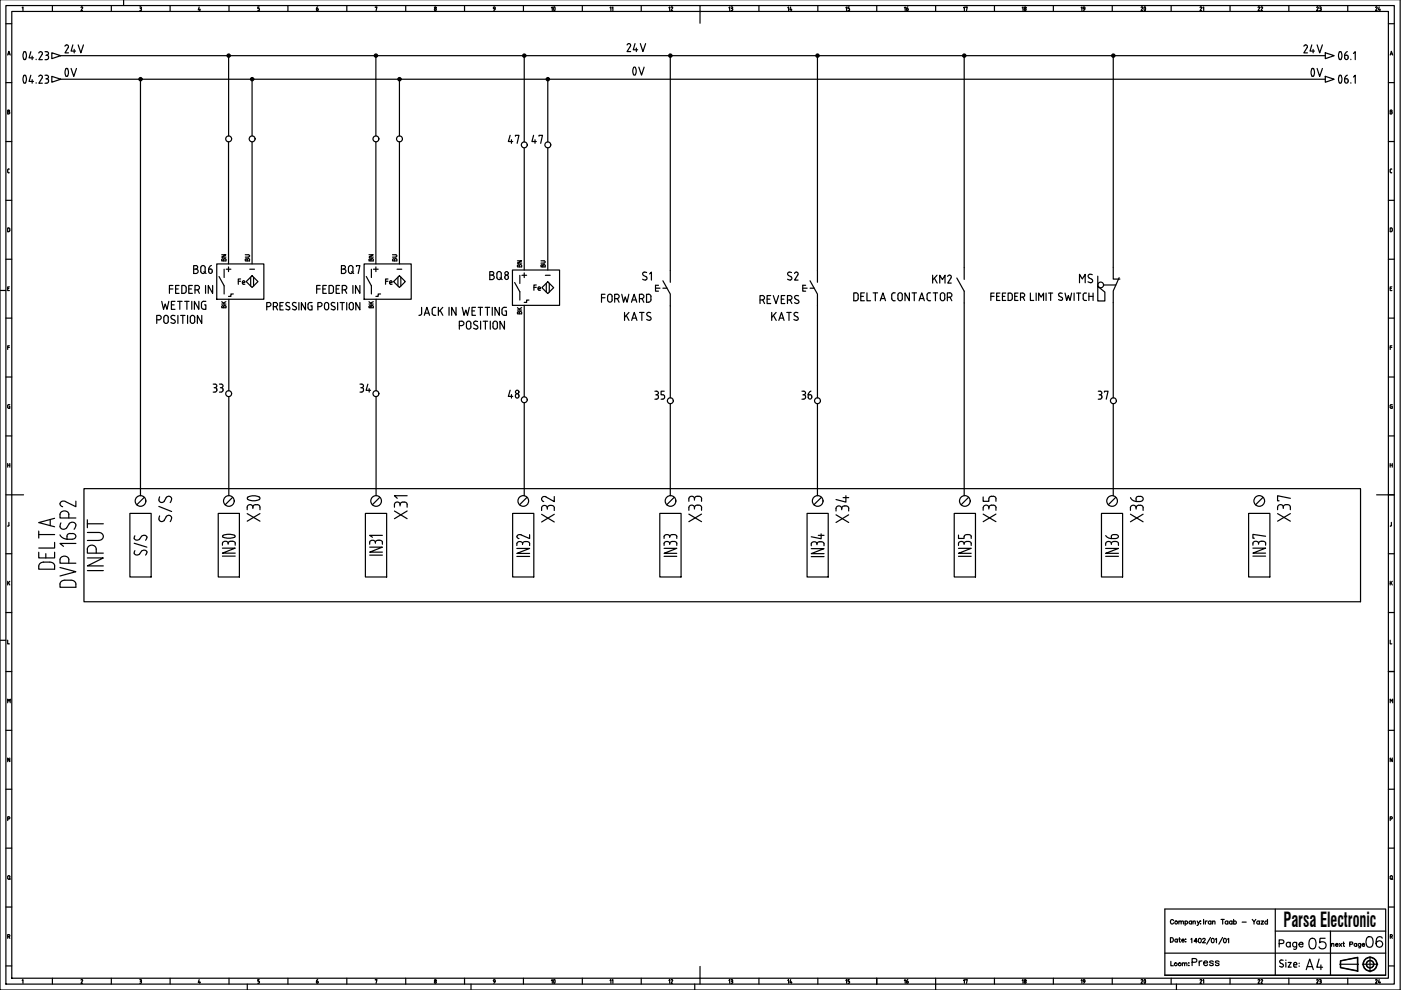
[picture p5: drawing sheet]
<svg xmlns="http://www.w3.org/2000/svg" width="297mm" height="210mm" viewBox="0 0 297 210" stroke-linecap="round" stroke-linejoin="round" font-family="sans-serif">
<!-- layer: 035 -->
<g fill="none" stroke="#000" stroke-width=".25">
<path d="M26.2 -.1v1.3M296.9 -.1v210h-296.9v-210M1.2 5h1.3M1.2 17.5h1.3M1.6 11.7l.3-.8 .3 .8M1.7 11.4h.4M2.5 2.4h291.9v205h-291.9zM4.7 1.6l.2-.1v.8M11.1 1.2v1.2M17.2 1.6l.1-.1h.2l-.3 .8h.3M23.6 1.2v1.2M29.6 1.5h.2"/>
<path d="M29.7 1.8h.1M29.8 1.5l.2 .1-.2 .2M29.8 1.8l.2 .3-.4 .2M36.1 1.2v1.2M42.2 1.5l-.2 .6h.5M42.4 1.9v.4M48.6 1.2v1.2M54.9 1.5h-.2v.3l.3 .2M55 2v.1M55 2.1l-.3 .2M61 1.2v1.2M73.5 1.2v1.2"/>
<path d="M79.6 1.6l.3-.1-.2 .8M86 1.2v1.2M92.5 2v.1M92.5 2l-.2-.2-.2 .3 .2 .2 .2-.2M98.5 1.2v1.2M111 1.2v1.2M123.5 1.2v1.2M136 1.2v1.2M148.4 1.2v1.2M160.9 1.2v1.2M173.4 1.2v1.2M185.9 1.2v1.2"/>
<path d="M198.4 1.2v1.2M210.8 1.2v1.2M223.3 1.2v1.2M235.8 1.2v1.2M248.3 1.2v1.2M260.8 1.2v1.2M273.3 1.2v1.2M285.7 1.2v1.2M294.4 5h1.2M294.4 17.5h1.2M294.7 11.7l.3-.8 .3 .8M294.8 11.4h.4"/>
<path d="M1.2 30h1.3M1.6 36.4l.2 .2M1.6 23.7h.2M1.8 36.6h.2M1.8 35.8h.2M1.8 35.8l-.2 .2v.4M1.9 23.3l.1 .2-.1 .2 .2 .2-.1 .2h-.4v-.7h.2M294.4 30h1.2M294.7 36.4l.2 .2M294.7 23.7h.3M294.9 36.6h.2M294.9 35.8h.2"/>
<path d="M294.9 35.8l-.2 .2v.4M295 23.3l.1 .2-.1 .2 .2 .2-.1 .2h-.4v-.7h.3M1.2 42.5h1.3M1.2 55h1.3M1.8 48.3h-.2v.8h.2M1.8 48.3l.3 .3-.1 .4-.2 .1M294.4 42.5h1.2M294.4 55h1.2M294.9 48.3h-.2v.8h.2M294.9 48.3l.3 .3-.1 .4-.2 .1M0 61.6h1.2M1.2 67.5h1.3"/>
<path d="M1.2 79.9h1.3M1.6 61.2h.3M1.6 73.7h.4M2 60.8h-.4v.8h.4M2 73.3h-.4v.8M294.4 67.5h1.2M294.4 79.9h1.2M294.7 61.2h.3M294.7 73.7h.4M295.1 60.8h-.4v.8h.4M295.1 73.3h-.4v.8M1.2 92.4h1.3"/>
<path d="M1.6 98.6h.5M1.6 98.3v.8M1.8 85.8h.3M1.9 85.8l-.3 .2v.3l.3 .3M1.9 86.1h.2v.5h-.3M2.1 98.3v.8M294.4 92.4h1.2M294.7 98.3v.8M294.7 98.6h.5M295 85.8h.2M295 85.8l-.3 .2v.3l.3 .3M295.1 86.1h.1v.5h-.2"/>
<path d="M295.2 98.3v.8M1.2 104.9h1.3M1.2 117.4h1.3M1.6 111.5h.1M1.9 110.8v.6l-.2 .1M294.4 104.9h1.2M294.4 117.4h1.2M294.7 111.5h.1M295 110.8v.6l-.2 .1M0 135.8h1.2M1.2 129.9h1.3M1.6 135.7v.8h.4"/>
<path d="M1.6 123.2v.8M1.8 123.5l.3 .5M2.1 123.2l-.5 .5M294.4 129.9h1.2M294.7 135.7v.8h.4M294.7 123.2v.8M294.9 123.5l.3 .5M295.2 123.2l-.5 .5M1.2 142.4h1.3M1.2 154.8h1.3M1.6 149v-.8l.3 .4 .3-.4v.8M294.4 142.4h1.2"/>
<path d="M294.4 154.8h1.2M1.2 167.3h1.3M1.2 179.8h1.3M1.6 173.6h.4v-.4h-.4v.8M2.1 160.7v.8l-.5-.8v.8M294.4 167.3h1.2M294.4 179.8h1.2M294.7 173.6h.4v-.4h-.4v.8M295.2 160.7v.8l-.5-.8v.8M1.2 192.3h1.3M1.6 198.6l.4-.1v-.3h-.4v.8M1.7 186.2l.2 .3 .2-.3"/>
<path d="M1.9 198.6l.2 .4M1.9 186.3l.3 .2M2.1 185.9v.3M2.1 185.9l-.2-.3-.2 .1-.1 .5M294.4 192.3h1.2M1.3 204.8h1.2M4.7 207.9l.2-.2v.8M11.1 207.4v1.3M17.2 207.8l.1-.1 .2 .1-.3 .7h.3M23.6 207.4v1.3M29.6 207.7h.2M29.7 208h.1"/>
<path d="M29.8 207.7l.2 .2-.2 .1M29.8 208l.2 .3-.4 .2M36.1 207.4v1.3M42.2 207.7l-.2 .6h.5M42.4 208.1v.4M48.6 207.4v1.3M52.4 208.7v1.2M54.9 207.7h-.2v.3l.3 .2M55 208.2v.1M55 208.3l-.3 .2M61 207.4v1.3M73.5 207.4v1.3"/>
<path d="M79.6 207.8l.3-.1-.2 .8M86 207.4v1.3M92.5 208.2v.1M92.5 208.2l-.2-.2-.2 .3 .2 .2 .2-.2M98.5 207.4v1.3M99.9 208.7v1.2M111 207.4v1.3M123.5 207.4v1.3M136 207.4v1.3M147.3 208.7v1.2M148.4 207.4v1.3M160.9 207.4v1.3"/>
<path d="M173.4 207.4v1.3M185.9 207.4v1.3M198.4 207.4v2.5M210.8 207.4v1.3M223.3 207.4v1.3M235.8 207.4v1.3M248.3 207.4v1.3M249.4 208.7v1.2M260.8 207.4v1.3M273.3 207.4v1.3M285.7 207.4v1.3M294.4 204.8h1.2"/>
<circle cx="92.3" cy="1.6" r=".18"/>
<circle cx="92.3" cy="207.9" r=".18"/>
</g>
<!-- layer: 07 -->
<path d="M1.2 1.2h294.4v207.5h-294.4zM148.4 2.4v2.5M2.5 104.9h2.5M291.9 104.9h2.5M148.4 204.9v2.5" fill="none" stroke="#000" stroke-width=".25"/>
<g fill="none" stroke="#000" stroke-width=".25">
<path d="M12.9 11.8h268.1M12.9 16.8h268.1M29.8 16.8v88.3M48.5 11.8v17M53.4 16.8v12M79.7 11.8v17M84.7 16.8v12M111.1 11.8v18.3M116.1 16.8v13.3M142.1 11.8v45.6M173.3 11.8v45.6M204.4 11.8v44.9"/>
<path d="M236 11.8v44.9M48.5 30.1v25.9M53.4 30.1v25.9M79.7 30.1v25.9M84.7 30.1v25.9M111.1 31.4v25.8M116.1 31.4v25.8M48.5 63.5v19.4M79.7 63.5v19.4M111.1 64.7v19.4M142.1 64.8v19.6M173.3 64.8v19.6"/>
<path d="M204.4 64.2v40.9M236 64.2v20.2M48.5 84.1v21M79.7 84.1v21M111.1 85.4v19.7M142.1 85.6v19.5M173.3 85.6v19.5M236 85.6v19.5"/>
</g>
<!-- layer: SYMS -->
<g fill="none" stroke="#000" stroke-width=".25">
<path d="M46 56h9.9v7.5h-9.9zM53.4 58.5l1.3 1.2-1.3 1.3-1.2-1.3zM77.2 56h10v7.5h-10zM84.7 58.5l1.2 1.2-1.2 1.3-1.3-1.3zM108.6 57.2h10v7.5h-10zM116.1 59.7l1.3 1.3-1.3 1.2-1.2-1.2zM140.5 59.5l1.6 2.8v2.5M142.1 57.4v2.5M171.7 59.5l1.6 2.8v2.5M173.3 57.4v2.5M202.9 58.9l1.5 2.8v2.5M204.4 56.7v2.5"/>
<path d="M236 56.7v2.5h1.4M237.3 58.9l-1.3 2.8v2.5M47.5 60.6v1.7M78.7 60.6v1.7M110.2 61.9v1.7M140.5 61.1h.9M171.7 61.1h.9M234 60.4h2.6M17.8 103.6h270.7v24h-270.7zM27.5 108.9h4.5v13.4h-4.5zM46.3 108.9h4.5v13.4h-4.5zM77.5 108.9h4.5v13.4h-4.5z"/>
<path d="M80.5 105.4l-1.6 1.6M108.7 108.9h4.5v13.4h-4.5zM111.7 105.4l-1.5 1.6M139.9 108.9h4.5v13.4h-4.5zM142.9 105.4l-1.5 1.6M171.1 108.9h4.5v13.4h-4.5zM174.2 105.4l-1.6 1.6M202.3 108.9h4.5v13.4h-4.5zM205.4 105.4l-1.6 1.6M233.5 108.9h4.5v13.4h-4.5zM236.6 105.4l-1.6 1.6M264.7 108.9h4.5v13.4h-4.5z"/>
<path d="M267.8 105.4l-1.6 1.6"/>
<circle cx="29.8" cy="16.8" r=".35"/>
<circle cx="29.8" cy="16.8" r=".22"/>
<circle cx="29.8" cy="16.8" r=".12"/>
<circle cx="48.5" cy="11.8" r=".35"/>
<circle cx="48.5" cy="11.8" r=".22"/>
<circle cx="48.5" cy="11.8" r=".12"/>
<circle cx="53.5" cy="16.8" r=".35"/>
<circle cx="53.5" cy="16.8" r=".22"/>
<circle cx="53.5" cy="16.8" r=".12"/>
<circle cx="79.7" cy="11.8" r=".35"/>
<circle cx="79.7" cy="11.8" r=".22"/>
<circle cx="79.7" cy="11.8" r=".12"/>
<circle cx="84.7" cy="16.8" r=".35"/>
<circle cx="84.7" cy="16.8" r=".22"/>
<circle cx="84.7" cy="16.8" r=".12"/>
<circle cx="111.2" cy="11.8" r=".35"/>
<circle cx="111.2" cy="11.8" r=".22"/>
<circle cx="111.2" cy="11.8" r=".12"/>
<circle cx="116.2" cy="16.8" r=".35"/>
<circle cx="116.2" cy="16.8" r=".22"/>
<circle cx="116.2" cy="16.8" r=".12"/>
<circle cx="142.1" cy="11.8" r=".35"/>
<circle cx="142.1" cy="11.8" r=".22"/>
<circle cx="142.1" cy="11.8" r=".12"/>
<circle cx="173.3" cy="11.8" r=".35"/>
<circle cx="173.3" cy="11.8" r=".22"/>
<circle cx="173.3" cy="11.8" r=".12"/>
<circle cx="204.4" cy="11.8" r=".35"/>
<circle cx="204.4" cy="11.8" r=".22"/>
<circle cx="204.4" cy="11.8" r=".12"/>
<circle cx="236" cy="11.8" r=".35"/>
<circle cx="236" cy="11.8" r=".22"/>
<circle cx="236" cy="11.8" r=".12"/>
<circle cx="48.5" cy="29.4" r=".62"/>
<circle cx="53.5" cy="29.4" r=".62"/>
<circle cx="79.7" cy="29.4" r=".62"/>
<circle cx="84.7" cy="29.4" r=".62"/>
<circle cx="29.8" cy="106.2" r="1.13"/>
<circle cx="79.7" cy="106.2" r="1.13"/>
<circle cx="110.9" cy="106.2" r="1.13"/>
<circle cx="142.2" cy="106.2" r="1.13"/>
<circle cx="173.4" cy="106.2" r="1.13"/>
<circle cx="204.6" cy="106.2" r="1.13"/>
<circle cx="235.8" cy="106.2" r="1.13"/>
<circle cx="267" cy="106.2" r="1.13"/>
</g>
<!-- layer: DESC -->
<g fill="none" stroke="#000" stroke-width=".25">
<path d="M33.7 66.9h-.5v1.7M34.7 68.1a.48 .48 0 0 0 .5 .5 .48 .48 0 0 0 .5-.5M35.9 61.3h.8M36.2 68.4l.6 .2M36.7 60.5h-.8v1.7M37 67.9l.2 .4-.4 .3M37.2 61.3h.6M37.7 66.9v1.7M38 60.5h-.8v1.7h.8M38.8 66.9v1.7M39.5 61l-.3-.4-.7-.1v1.7M39.5 61v.7"/>
<path d="M39.8 66.9v1.7M40 61.3h.6M40.3 68.1a.48 .48 0 0 0 .5 .5 .48 .48 0 0 0 .5-.5M40.8 60.5h-.8v1.7h.8M41.3 61.5h.5a.47 .47 0 0 0 .5-.5 .47 .47 0 0 0-.5-.5h-.5v1.7M41.9 61.5l.4 .7M42.8 66.9v1.7l-1-1.7v1.7M43.6 60.5v1.7M45.1 60.5v1.7l-.9-1.7v1.7M56.6 65h.4M57 64.1h-.4v1.6M57 64.1a.43 .43 0 0 1 .4 .5 .43 .43 0 0 1-.4 .4"/>
<path d="M58 65h.4M58.4 65a.42 .42 0 0 0 .4-.4 .42 .42 0 0 0-.4-.5h-.4v1.6M58.5 65l.3 .7M59.4 64.8h.5M60 64.1h-.6v1.6h.6M60.8 64.8l.5 .2a.39 .39 0 0 1 .1 .6 .39 .39 0 0 1-.6 0l-.2-.1M61.4 64.2a.41 .41 0 0 0-.6 0 .41 .41 0 0 0 0 .6M62.2 64.8l.5 .2a.39 .39 0 0 1 0 .6 .39 .39 0 0 1-.5 0l-.2-.1M62.8 64.2a.41 .41 0 0 0-.6 0 .41 .41 0 0 0 0 .6M63.4 64.1v1.6M64.8 64.1v1.6l-.9-1.6v1.6M65.7 64.1h.5"/>
<path d="M65.8 64.1l-.4 .2a1.18 1.18 0 0 0 .1 1.3l.3 .1M65.9 64.8h.3v.9h-.5M67.1 61.3h.8M67.4 65h.4M67.8 65a.42 .42 0 0 0 .5-.4 .42 .42 0 0 0-.5-.5h-.4v1.6M67.9 60.5h-.8v1.7M68.5 61.3h.5M68.9 64.3a.43 .43 0 0 1 .5-.2 .43 .43 0 0 1 .3 .5v.7a.44 .44 0 0 1-.5 .4 .44 .44 0 0 1-.4-.4zM69.2 60.5h-.7v1.7h.7M70.4 64.8l.5 .2a.39 .39 0 0 1 .1 .6 .39 .39 0 0 1-.6 0l-.2-.1M70.7 61l-.2-.4-.7-.1v1.7l.7-.1 .1-.2 .1-.9M71 64.2a.41 .41 0 0 0-.6 0 .41 .41 0 0 0 0 .6"/>
<path d="M71.3 61.3h.5M71.6 64.1v1.6M72 60.5h-.7v1.7h.7M72.1 64.1h.9M72.6 61.5h.5a.47 .47 0 0 0 .4-.5 .47 .47 0 0 0-.5-.5h-.4v1.7M72.6 64.1v1.6M73.1 61.5l.4 .7M73.5 64.1v1.6M74.8 60.5v1.7M74.9 64.6v.7M74.9 64.6a.43 .43 0 0 0-.4-.5 .43 .43 0 0 0-.4 .5l-.1 .7a.44 .44 0 0 0 .5 .4 .44 .44 0 0 0 .4-.4M76.3 64.1v1.6l-.9-1.6v1.6"/>
<path d="M76.3 60.5v1.7l-.9-1.7v1.7M89.4 65.2v1.3a.45 .45 0 0 1-.6 .4M90 66.9l.5-1.7 .6 1.7M90.1 66.4h.8M92.4 65.2h-.5l-.3 .4 .1 1 .7 .3M92.9 65.2v1.7M93.3 65.8l.6 1.1M93.9 65.2l-1 1M95.2 65.2v1.7M96.7 65.2v1.7l-.9-1.7v1.7M97.4 69h.5a.47 .47 0 0 0 .5-.4 .47 .47 0 0 0-.5-.5h-.5v1.7M98 65.2l.4 1.7 .4-1.2 .3 1.2 .4-1.7"/>
<path d="M98.9 69.3a.48 .48 0 0 0 .5 .5 .48 .48 0 0 0 .4-.5M99.8 68.6v.7M99.8 68.6a.48 .48 0 0 0-.4-.5 .48 .48 0 0 0-.5 .5v.7M100.1 65.9h.5M100.6 68.8l.5 .3a.41 .41 0 0 1 .1 .6 .41 .41 0 0 1-.6 0l-.2-.1M100.8 65.2h-.7v1.7h.7M101.2 68.2a.44 .44 0 0 0-.6 0 .44 .44 0 0 0 0 .6M101.4 65.2h.9M101.9 65.2v1.7M101.9 68.1v1.7M102.4 68.1h1M102.9 65.2h.9"/>
<path d="M102.9 68.1v1.7M103.3 65.2v1.7M103.9 68.1v1.7M104.4 65.2v1.7M104.5 69.3a.48 .48 0 0 0 .5 .5 .48 .48 0 0 0 .5-.5M105.5 68.6v.7M105.5 68.6a.48 .48 0 0 0-.5-.5 .48 .48 0 0 0-.5 .5v.7M105.9 65.2v1.7l-1-1.7v1.7M106.4 65.7v.7M107 68.1v1.7l-1-1.7v1.7M107.1 65.9h.3v1l-.7-.1-.3-.4M107.4 65.2h-.7l-.3 .4"/>
<path d="M132.4 66.2v1.7M132.8 66.9l.5 1M133.3 66.2l-.9 1.1M133.9 67.9l.6-1.7 .5 1.7M134.1 67.5h.8M136.1 66.2v1.7M137.1 67.7l.6 .2M137.3 66.9l.5 .3M137.8 67.2l.2 .4-.3 .3M161.1 63.6h.5a.47 .47 0 0 0 .5-.5 .47 .47 0 0 0-.5-.4h-.5v1.7M161.7 63.6l.4 .8M163.4 62.7h-.8v1.7h.8"/>
<path d="M163.6 66.2v1.7M164 62.7l.5 1.7 .6-1.7M164 66.9l.6 1M164.5 66.2l-.9 1.1M165.1 67.9l.6-1.7 .5 1.7M165.3 67.5h.8M166.4 62.7h-.7v1.7h.7M166.8 66.2h.9M167 63.6h.4a.47 .47 0 0 0 .5-.5 .47 .47 0 0 0-.5-.4h-.4v1.7M167.3 66.2v1.7M167.5 63.6l.4 .8M168.5 66.9l.5 .3a.42 .42 0 0 1 .1 .6 .42 .42 0 0 1-.6 0l-.2-.1"/>
<path d="M168.7 63.4l.5 .2a.42 .42 0 0 1 .1 .7 .42 .42 0 0 1-.7 0l-.1-.1M168.7 66.2l.5 .1M168.7 66.2l-.4 .3 .2 .4M210.1 62.8h.7M210.8 62.1h-.7v1.6M211.3 62.8h.5M212 62.1h-.7v1.6h.7M212.5 62.8h.5M213.2 62.1h-.7v1.6h.7M213.7 62.1l.7 .1a1.07 1.07 0 0 1 0 1.4l-.7 .1zM215.1 62.8h.6M215.8 62.1h-.7v1.6h.7"/>
<path d="M216.4 63h.4M216.8 62.1h-.4v1.6M216.8 62.1a.43 .43 0 0 1 .5 .5 .43 .43 0 0 1-.5 .4M216.9 63l.3 .7M218.5 62.1v1.6h.7M219.7 62.1v1.6M220.2 63.7v-1.6l.5 .9 .6-.9v1.6M221.8 62.1v1.6M222.3 62.1h.9M222.8 62.1v1.6M224.4 63.5l.6 .2M224.6 62.8l.7 .5-.1 .3-.2 .1"/>
<path d="M225.2 62.2a.42 .42 0 0 0-.6 0 .42 .42 0 0 0 0 .6"/>
</g>
<!-- layer: XREF -->
<g fill="none" stroke="#000" stroke-width=".25">
<path d="M5 16h.4M5.1 16a1.22 1.22 0 0 0 .1 1.6l.2-.1M5.4 11a1.58 1.58 0 0 1 0 1.5M5.4 16a1.58 1.58 0 0 1 0 1.5M5.4 11l-.2-.1a1.18 1.18 0 0 0 0 1.8l.2-.1M6.5 11l-.3 1.3h.9M6.5 16l-.3 1.3h.9M6.8 11.9v.8M6.8 16.9v.7M7.7 12.6v.1M7.7 17.5v.1M284 11h.3"/>
<path d="M284 12.6h.3M284 16h.3M284 17.5h.3M284.3 11a1.58 1.58 0 0 1 0 1.5M284.3 16a1.58 1.58 0 0 1 0 1.5M285.1 11.7h.4M285.1 16.7h.4M285.5 11.7a.43 .43 0 0 1 .3 .6 .43 .43 0 0 1-.7 .1v-.7M285.5 16.7a.43 .43 0 0 1 .3 .6 .43 .43 0 0 1-.7 .1v-.7M285.7 10.9l-.4 .3-.2 .5M285.7 15.9l-.4 .3-.2 .5M286.4 12.6v.1"/>
<path d="M286.4 17.5v.1M287 11.3l.3-.3v1.7M287 16.3l.3-.3v1.6"/>
</g>
<!-- layer: TAGS -->
<g fill="none" stroke="#000" stroke-width=".25">
<path d="M28.4 115.2l2.7 .8M28.4 117.3a.68 .68 0 0 0 1.2 .2l.4-.6a.61 .61 0 0 1 .9-.2 .61 .61 0 0 1 0 1M28.6 116.8l-.2 .5M28.6 113.6a.61 .61 0 0 0 .1 .9 .61 .61 0 0 0 .9-.2M47.2 116.2h2.7l-2.7 1.1h2.7M47.2 117.9h2.7M48.4 115.2a.65 .65 0 0 0-.6-.4 .65 .65 0 0 0-.6 .4v.4M49 114.8l-.6 .2v.4M49.3 114.8l.5 .2 .1 .6M78.4 116h2.7l-2.7 1.1h2.7M78.4 117.7h2.7M79.6 115v.2"/>
<path d="M79.6 115a.88 .88 0 0 1 1.5 0M79.6 115a.65 .65 0 0 0-.6-.5 .65 .65 0 0 0-.6 .5v.4M81.1 113.5h-2.7l.6 .4M81.1 115v.4M109.6 116.3h2.7l-2.7 1h2.7M109.6 118h2.7M109.6 115.2v.5M109.6 113.8l.4 .4M109.6 115.2a.65 .65 0 0 1 .6-.4 .65 .65 0 0 1 .6 .4M110.5 113.4h-.6l-.3 .4M111.4 114.8a.71 .71 0 0 1 .9 .4v.5M111.4 114.8l-.5 .2-.1 .5"/>
<path d="M112.3 113.4v.8l-1.8-.8M140.8 116.3h2.7l-2.7 1h2.7M140.8 118h2.7M142 113.8v.2M142 115.2v.2M142 115.2a.65 .65 0 0 0-.6-.4 .65 .65 0 0 0-.6 .4v.4M142 113.8a.65 .65 0 0 0-.6-.5 .65 .65 0 0 0-.6 .5v.4M142.6 114.8a.71 .71 0 0 1 .9 .4v.4M142.6 113.3a.71 .71 0 0 1 .9 .5v.4M142.6 114.8l-.3 .1-.3 .3M142.6 113.3l-.3 .1-.3 .4M172 116.3h2.7l-2.7 1.1h2.7"/>
<path d="M172 118h2.7M173.2 115.3v.2M173.2 115.3a.88 .88 0 0 1 1.5 0v.4M173.2 115.3a.65 .65 0 0 0-.6-.4 .65 .65 0 0 0-.6 .4v.4M173.5 113.5h1.2M174.1 113.2v1l-2.1-.4M203.2 116.3h2.7l-2.7 1h2.7M203.2 115.6v-.4a.65 .65 0 0 1 .6-.4 .65 .65 0 0 1 .6 .4 .88 .88 0 0 1 1.5 0v.4M203.2 113.4v.8h1.2v-.4M203.2 118h2.7M204.4 115.2v.2M205 113.3l-.3 .1-.3 .4"/>
<path d="M205.9 113.8v.4M234.4 116.3h2.7l-2.7 1h2.7M234.4 118h2.7M234.4 113.6a1.4 1.4 0 0 0 1.2 .6M235.6 115.4v-.2a.88 .88 0 0 1 1.5 0v.4M235.6 115.2a.65 .65 0 0 0-.6-.4 .65 .65 0 0 0-.6 .4v.4M235.8 113.4l.4-.1a.58 .58 0 0 1 .6 .1 .58 .58 0 0 1 .2 .6l-.5 .2h-.9zM265.6 116.2h2.7l-2.7 1.1h2.7M265.6 117.9h2.7M266.8 115.2v.2M266.8 115.2a.65 .65 0 0 0-.6-.4 .65 .65 0 0 0-.6 .4v.4M266.8 115.2a.88 .88 0 0 1 1.6 0"/>
<path d="M268.3 113.7l-2.7-.4v.8h.3M268.3 115.2v.4"/>
</g>
<!-- layer: MISC -->
<path d="M12.7 118.7v.7h3.4M12.7 109.1v.7h3.4M13.9 106.3l-.5-.1a.66 .66 0 0 0-.7 .6M14.2 114.3h1.1M15 113.1l-.6 .2-.2 .4M16.1 111.3a.79 .79 0 0 0-.6-.6 .79 .79 0 0 0-.8 .3l-.6 .9M16.1 115.2h-3.4l.8 .6M16.1 106.2v1.2l-2.3-1.1M12.7 123.8v.7h3.4M12.7 120.3l3.4 .9-3.4 .9M13.7 123h1.3" fill="none" stroke="#000" stroke-width=".25"/>
<!-- layer: DESCCHILD -->
<g fill="none" stroke="#000" stroke-width=".25">
<path d="M181.5 62.1h.2a1.22 1.22 0 0 1 0 1.6l-.7 .1v-1.7h.4M182.5 62.8h.6M183.3 62.1h-.8v1.7h.8M183.8 62.1v1.7h.8M185.1 62.1h1M185.6 62.1v1.7M186.6 63.8l.6-1.7 .5 1.7M186.8 63.3h.8M189.5 62.1h.3M189.5 62.1l-.4 .4v.8l.2 .4 .5 .1M191.3 62.6v.7M191.3 62.6a.48 .48 0 0 0-.5-.5 .48 .48 0 0 0-.4 .5v.7a.48 .48 0 0 0 .5 .5 .48 .48 0 0 0 .4-.5"/>
<path d="M192.8 62.1v1.7l-.9-1.7v1.7M193.4 62.1h.9M193.8 62.1v1.7M194.9 63.8l.5-1.7 .6 1.7M195 63.3h.8M196.6 62.5v.8M196.6 63.3l.2 .4 .5 .1M198.3 62.1v1.7M199.4 62.6v.7a.48 .48 0 0 0 .4 .5 .48 .48 0 0 0 .5-.5v-.7M201.3 62.1h-.4v1.7M201.4 63l.4 .8"/>
</g>
<!-- layer: 0 -->
<g fill="none" stroke="#000" stroke-width=".25">
<path d="M247 192.7h46.8v14.1h-46.8zM248.2 198.8h.3a.5 .5 0 0 1 .3 .5 .5 .5 0 0 1-.3 .4h-.3zM248.8 195.2a.35 .35 0 0 0-.4-.2 .35 .35 0 0 0-.2 .3v.3a.35 .35 0 0 0 .2 .3 .35 .35 0 0 0 .4-.2M249.6 199.3a.29 .29 0 0 0-.4-.1 .29 .29 0 0 0 0 .4 .29 .29 0 0 0 .4 0M249.6 199.1v.6M249.9 195.5l.2-.2h.3v.6M249.9 195.3v.6M249.9 199.1h.4M250.1 198.8v.8l.2 .1M250.4 195.5l.2-.2h.3v.6M250.5 199.4h.6a.31 .31 0 0 0-.4-.3 .31 .31 0 0 0-.2 .4 .31 .31 0 0 0 .3 .2l.3-.1M251.3 195.4a.29 .29 0 0 1 .4 0 .29 .29 0 0 1 0 .4 .29 .29 0 0 1-.4 0"/>
<path d="M251.3 195.3v.9M251.4 199.1h.1M251.4 199.6h.1M252.5 199.1l.2-.1v.9M252.6 195.4a.3 .3 0 0 0-.4 0 .3 .3 0 0 0 0 .4 .3 .3 0 0 0 .4 0M252.6 195.3v.6M252.9 195.5l.3-.2h.2v.6M252.9 195.3v.6M253.8 195.3l.3 .6 .3-.6M253.9 199.6h-.7l.4-.6v.9M254.1 195.9l-.3 .3M254.6 195.3h.1"/>
<path d="M254.6 195.8h.1M255 199.2l.2-.2 .3 .1-.5 .8h.6M255.2 194.9v1M255.6 195.3v.6M255.9 195.3l-.3 .3M256.6 198.8l-.8 1.4M256.8 195.4a.32 .32 0 0 0-.5 0 .32 .32 0 0 0 0 .5 .32 .32 0 0 0 .5-.1M256.8 195.3v.6M256.9 199a.42 .42 0 0 1 .5 .4 .42 .42 0 0 1-.5 .4l-.1-.3zM257.1 195.5l.2-.2h.3v.6M257.1 195.3v.6M257.7 199.1l.2-.1v.9"/>
<path d="M258.9 194.9h.7M259.2 198.8l-.8 1.4M259.2 194.9v1M259.5 199a.42 .42 0 0 1 .5 .4 .42 .42 0 0 1-.5 .4l-.1-.3zM260.3 199.1l.2-.1v.9M260.3 195.4a.32 .32 0 0 0-.4 0 .32 .32 0 0 0 0 .5 .32 .32 0 0 0 .4-.1M260.3 195.3v.6M261.2 195.4a.32 .32 0 0 0-.5 0 .32 .32 0 0 0 0 .5 .32 .32 0 0 0 .5-.1M261.2 195.3v.6M261.6 195.4a.32 .32 0 0 1 .4 0 .32 .32 0 0 1 0 .5 .32 .32 0 0 1-.4-.1M261.6 194.9v1M263.4 195.5h.8"/>
<path d="M265.5 194.9l.4 .5 .4-.5M265.9 195.4v.5M267 195.4a.32 .32 0 0 0-.5 0 .32 .32 0 0 0 0 .5 .32 .32 0 0 0 .5-.1M267 195.3v.6M267.4 195.3h.5l-.5 .6h.5M268.7 195.4a.32 .32 0 0 0-.4 0 .32 .32 0 0 0 0 .5 .32 .32 0 0 0 .4-.1M268.7 194.9v1M270.4 192.7v14.1M270.4 197.4h23.4M273.6 200a.47 .47 0 0 0-.7-.1 .47 .47 0 0 0 0 .7 .47 .47 0 0 0 .7 0M273.6 199.8v1M274.9 200a.47 .47 0 0 0-.7-.1 .47 .47 0 0 0 0 .7 .47 .47 0 0 0 .7 0"/>
<path d="M284.9 199.7v.8l.2 .2M247 202.1h46.8M247 206.8h46.8M248.2 203.8v1h.6M250.7 204.3l.4-.1 .1 .6M250.7 204.1v.7M251.2 204.3l.4-.1 .1 .6M252.1 204.1h.1M252.1 204.7h.1M252.8 204h.8l.1-.3v-.3l-.9-.2v1.5M254.3 203.7v1M254.8 203.7a.47 .47 0 0 0-.5 .5"/>
<path d="M255.2 204.2h.8a.48 .48 0 0 0-.5-.4 .48 .48 0 0 0-.4 .5 .48 .48 0 0 0 .4 .4l.5-.2M257.2 204l-.2-.3-.5 .3 .7 .3v.4h-.4l-.3-.2M258.5 204l-.3-.3-.5 .1v.3l.7 .2 .1 .2-.3 .2h-.5v-.2M271.2 200.1l.9-.1 .1-.2-.1-.4-.9-.1v1.5M271.9 204.4a.37 .37 0 0 1 .1 .6 .37 .37 0 0 1-.5 0l-.2-.1M272 203.6l-.4-.1-.3 .3 .1 .3 .5 .3M272.6 203.6h.1M272.6 204.1v1M273.1 204.1h.7l-.7 1h.7M284 200l.5 .7M284 204.4h4M284.2 203.7l3.7-.7v2.9l-3.7-.7z"/>
<path d="M284.2 203.7l3.6-.7v2.8l-3.6-.7zM284.5 200l-.5 .7M284.7 200h.3M286.2 200.2h.5l.1-.4-.6-.1v1M288.8 204.4h3.3M290.5 202.8v3.3"/>
<circle cx="249.4" cy="195.6" r=".31"/>
<circle cx="254.4" cy="199.4" r=".42"/>
<circle cx="249.3" cy="204.4" r=".31"/>
<circle cx="250.1" cy="204.4" r=".31"/>
<circle cx="290.5" cy="204.4" r="1.49"/>
<circle cx="290.5" cy="204.4" r="1.41"/>
<circle cx="290.5" cy="204.4" r=".81"/>
<circle cx="290.5" cy="204.4" r=".75"/>
</g>
<g font-size="8.8">
<text x="38.8" y="113.2" transform="rotate(-90 38.8 113.2)">S/S</text>
<text x="57.1" y="111.8" transform="rotate(-90 57.1 111.8)">X30</text>
</g>
<text font-size="7.1" x="22.9" y="122.1" transform="rotate(-90 22.9 122.1)">INPUT</text>
<g font-size="6.6">
<text x="130.5" y="18">0V</text>
<text x="227.5" y="62.1">MS</text>
<text x="12.3" y="122.1" transform="rotate(-90 12.3 122.1)">DELTA</text>
</g>
<g font-size="6.2">
<text x="10.2" y="18">0V</text>
<text x="274.5" y="18">0V</text>
<text x="134.1" y="61.4">S1</text>
<text x="164.7" y="61.4">S2</text>
<text x="118.5" y="111.8" transform="rotate(-90 118.5 111.8)">X32</text>
<text x="181" y="112.2" transform="rotate(-90 181 112.2)">X34</text>
<text x="212" y="111.8" transform="rotate(-90 212 111.8)">X35</text>
<text x="243.4" y="111.8" transform="rotate(-90 243.4 111.8)">X36</text>
<text x="274.5" y="111.8" transform="rotate(-90 274.5 111.8)">X37</text>
</g>
<g font-size="5.7">
<text x="87.1" y="111.1" transform="rotate(-90 87.1 111.1)">X31</text>
<text x="149.6" y="111.8" transform="rotate(-90 149.6 111.8)">X33</text>
<text x="276.2" y="202.5">05</text>
<text x="288.2" y="202.1">06</text>
</g>
<text font-size="5.3" x="275.9" y="206.7">A4</text>
<g font-size="4.9">
<text x="12.7" y="12.3">24V</text>
<text x="275.2" y="12.3">24V</text>
<text x="106.5" y="31.8">47</text>
<text x="111.5" y="31.8">47</text>
<text x="39.9" y="59.3">BQ6</text>
<text x="71.3" y="59.3">BQ7</text>
<text x="102.7" y="60.7">BQ8</text>
<text x="126.3" y="65.3">FORWARD</text>
<text x="196.5" y="61.4">KM2</text>
<text x="44.1" y="84.3">33</text>
<text x="75.1" y="84.3">34</text>
<text x="106.5" y="85.7">48</text>
<text x="168.6" y="85.7">36</text>
</g>
<g font-size="4.4">
<text x="115" y="3.9">10</text>
<text x="240.2" y="3.9">20</text>
<text x="131.6" y="12">24V</text>
<text x="33.2" y="66.7">WETTING</text>
<text x="137.6" y="85.7">35</text>
<text x="231.8" y="85.7">37</text>
<text x="115" y="209.9">10</text>
<text x="240.2" y="209.9">20</text>
</g>
<text font-size="4.3" x="272.1" y="196.6">Parsa Electronic</text>
<g font-size="4">
<text x="54" y="56.4" transform="rotate(-90 54 56.4)">BU</text>
<text x="80.1" y="56.4" transform="rotate(-90 80.1 56.4)">BN</text>
<text x="85" y="56.4" transform="rotate(-90 85 56.4)">BU</text>
<text x="111.5" y="57.9" transform="rotate(-90 111.5 57.9)">BN</text>
<text x="49.4" y="61.4">Fe</text>
<text x="80.4" y="61.4">Fe</text>
<text x="111.8" y="62.8">Fe</text>
<text x="76.9" y="66.3">BK</text>
<text x="111.5" y="67.7" transform="rotate(-90 111.5 67.7)">BK</text>
</g>
<g font-size="3.5">
<text x="66" y="3.5">6</text>
<text x="103" y="3.5">9</text>
<text x="128.1" y="3.5">11</text>
<text x="140.8" y="3.5">12</text>
<text x="153.5" y="3.5">13</text>
<text x="165.8" y="3.5">14</text>
<text x="178.2" y="3.5">15</text>
<text x="190.5" y="3.5">16</text>
<text x="203.2" y="3.5">17</text>
<text x="215.5" y="3.5">18</text>
<text x="227.9" y="3.5">19</text>
<text x="256.1" y="3.5" transform="rotate(-90 256.1 3.5)">21</text>
<text x="268.5" y="3.5" transform="rotate(-90 268.5 3.5)">22</text>
<text x="278" y="3.5">23</text>
<text x="290.3" y="3.5">24</text>
<text x="48.7" y="56.4" transform="rotate(-90 48.7 56.4)">BN</text>
<text x="116.4" y="57.9" transform="rotate(-90 116.4 57.9)">BU</text>
<text x="48.7" y="66.3" transform="rotate(-90 48.7 66.3)">BK</text>
<text x="293.5" y="150.3">M</text>
<text x="293.5" y="187.7">Q</text>
<text x="66" y="209.5">6</text>
<text x="103" y="209.5">9</text>
<text x="128.1" y="209.5">11</text>
<text x="140.8" y="209.5">12</text>
<text x="153.5" y="209.5">13</text>
<text x="165.8" y="209.5">14</text>
<text x="178.2" y="209.5">15</text>
<text x="190.5" y="209.5">16</text>
<text x="203.2" y="209.5">17</text>
<text x="215.5" y="209.5">18</text>
<text x="227.9" y="209.5">19</text>
<text x="256.1" y="209.5" transform="rotate(-90 256.1 209.5)">21</text>
<text x="268.5" y="209.5" transform="rotate(-90 268.5 209.5)">22</text>
<text x="278" y="209.5">23</text>
<text x="290.3" y="209.5">24</text>
</g>
</svg>
